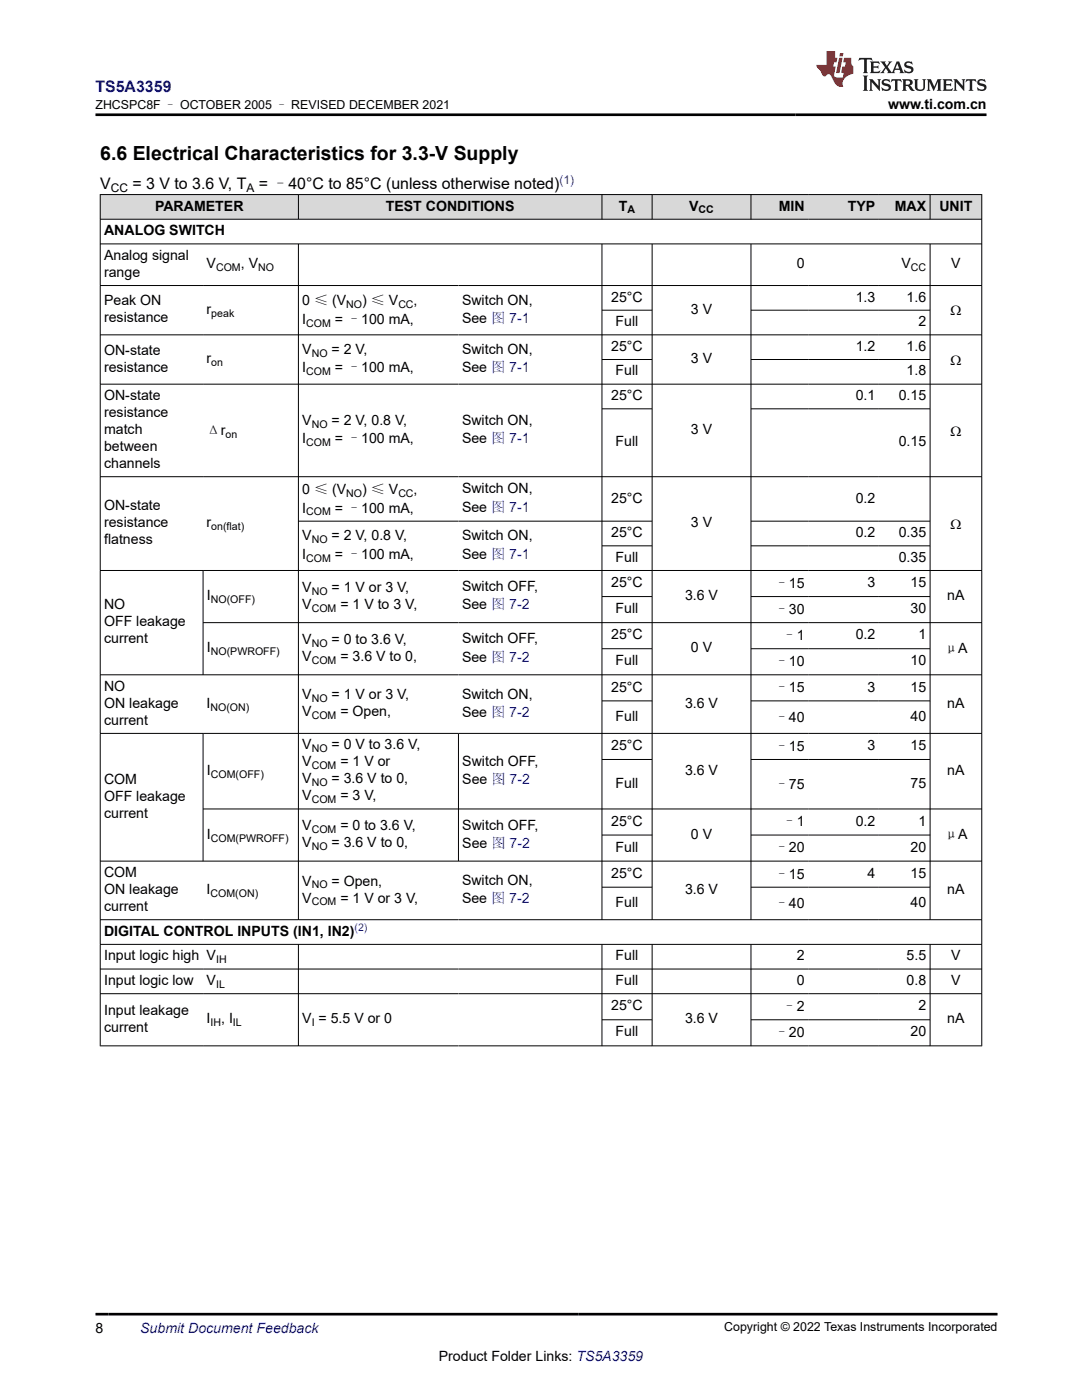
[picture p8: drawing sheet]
<svg xmlns="http://www.w3.org/2000/svg" width="216mm" height="279mm" viewBox="0 0 216 279" stroke-linecap="round" stroke-linejoin="round" font-family="sans-serif">
<g fill="#d8d8d8">
<path d="M20 38.8h175.9v5h-175.9z" fill-rule="evenodd"/>
<path d="M20.1 38.9h39.4v4.8h-39.4z" fill-rule="evenodd"/>
<path d="M59.6 38.9h60.5v4.8h-60.5z" fill-rule="evenodd"/>
<path d="M120.2 38.9h9.9v4.8h-9.9z" fill-rule="evenodd"/>
<path d="M130.2 38.9h19.6v4.8h-19.6z" fill-rule="evenodd"/>
<path d="M149.9 38.9h11.4v4.8h-11.4z" fill-rule="evenodd"/>
<path d="M161.3 38.9h14.1v4.8h-14.1z" fill-rule="evenodd"/>
<path d="M175.4 38.9h10.1v4.8h-10.1z" fill-rule="evenodd"/>
<path d="M185.7 38.9h10.1v4.8h-10.1z" fill-rule="evenodd"/>
</g>
<g fill="none" stroke="#000" stroke-width=".2">
<path d="M19.9 38.8h176.1M20 38.8v170M59.5 38.8v5M120.1 38.8v5M130.1 38.8v5M149.8 38.8v5M185.6 38.8v5M195.9 38.8v170M19.9 43.8h176.1M19.9 48.7h176.1M19.9 57h176.1M59.5 48.7v134.9"/>
<path d="M120.1 48.7v134.9M130.1 48.7v134.9M149.8 48.7v134.9M185.6 48.7v134.9M19.9 66.8h176.1M19.9 76.7h176.1M120.1 61.9h10.1M120.1 71.7h10.1M149.8 61.9h35.8M149.8 71.7h35.8M19.9 95.1h176.1M120.1 81.6h10.1"/>
<path d="M149.8 81.6h35.8M19.9 113.9h176.1M40.5 113.9v20.8M59.5 104h70.7M120.1 108.9h10.1M120.1 119.1h10.1M149.8 104h35.8M149.8 108.9h35.8M149.8 119.1h35.8M40.5 124.3h155.5M120.1 129.5h10.1M120.1 139.9h10.1"/>
<path d="M149.8 129.5h35.8M149.8 139.9h35.8M196 134.7h-176.1M19.9 146.4h176.1M40.5 146.4v25.5M91.5 146.4v25.5M120.1 151.6h10.1M149.8 151.6h35.8M19.9 171.9h176.1M40.5 161.4h155.5M120.1 166.7h10.1M120.1 177.1h10.1"/>
<path d="M149.8 166.7h35.8M149.8 177.1h35.8M19.9 183.6h176.1M19.9 188.5h176.1M19.9 193.4h176.1M19.9 198.3h176.1M59.5 188.5v20.3M120.1 188.5v20.3M130.1 188.5v20.3M149.8 188.5v20.3M185.6 188.5v20.3M19.9 208.7h176.1"/>
<path d="M120.1 203.5h10.1M149.8 203.5h35.8"/>
</g>
<path d="M171.5 11.6l-.2 .5 .5-.2h.6v.1v2.2l-.2 .4h1l-.2-.4v-2.2v-.1h.5l.5 .2-.1-.5zM173.6 12.3l.2 .4v1.5l-.2 .4h1.9l.1-.6a1.08 1.08 0 0 1-1.3 .2v-.7h.6l.4 .2v-.7l-.4 .2h-.6v-.5l.2-.2a1 1 0 0 1 1 .3l-.1-.5zM175.7 12.3l.9 1.1-1 1.2h.9l-.2-.2 .5-.8 .4 .8-.2 .2h1.6l-.2-.2 .2-.5h.9l.1 .5-.1 .2h.9l-.2-.3-.8-2h-.5l-.9 2.2-.9-1.1 .9-1.1h-.8l.2 .2-.4 .6-.4-.6 .2-.2zM179 12.7l.4 1h-.7zM180.7 12.4a.65 .65 0 0 0-.2 .7 .65 .65 0 0 0 .6 .5l.6 .1 .1 .3a.79 .79 0 0 1-.7 .4 .79 .79 0 0 1-.7-.5l.1 .7 .2-.1a.93 .93 0 0 0 1.1 .1 .93 .93 0 0 0 .4-1 1.46 1.46 0 0 0-1.2-.6l-.1-.3a1.09 1.09 0 0 1 1.2 .2l-.2-.6-.1 .1-.5-.2zM172.2 15.1l.2 .4v2.2l-.2 .4h1l-.2-.4v-2.2l.2-.4zM173.4 15.8l.2 .4v1.5l-.2 .4h.8l-.3-.4 .1-1.3 1.6 1.8v-2l.2-.4h-.7l.1 .2 .1 1.1-1.2-1.3zM176.2 15.9a.65 .65 0 0 0-.2 .8 .65 .65 0 0 0 .6 .4l.6 .2 .1 .2a.79 .79 0 0 1-.7 .4 .79 .79 0 0 1-.7-.5l.1 .7 .2-.1a.93 .93 0 0 0 1.1 .1 .93 .93 0 0 0 .4-.9 1.46 1.46 0 0 0-1.2-.6l-.1-.4a1.09 1.09 0 0 1 1.2 .2l-.1-.6-.2 .1-.5-.1zM177.9 15.8l-.1 .6a.63 .63 0 0 1 .8-.3v1.6l-.3 .4h1l-.2-.4v-1.6a.66 .66 0 0 1 .8 .3l-.1-.6zM180 15.8l.2 .4v1.5l-.2 .4h1l-.2-.2-.1-.7h.5l.1 .2a.79 .79 0 0 0 1.2 .6l-1-.9a.61 .61 0 0 0 .6-.6 .61 .61 0 0 0-.5-.7zM180.8 16.1h.1a.47 .47 0 0 1 .5 .1 .47 .47 0 0 1 .1 .5l-.1 .1-.7 .1zM182.3 15.8l.2 .2a2.27 2.27 0 0 0 .4 2 1.04 1.04 0 0 0 1.7-.7v-1.3l.2-.2h-.8l.2 .4v1.1a.6 .6 0 0 1-.6 .6 .6 .6 0 0 1-.6-.6v-1.1l.3-.4zM184.9 15.8l.2 .4v1.5l-.2 .4h.8l-.3-.4v-1.4l.9 1.9 .9-1.9v1.4l-.3 .4h1l-.2-.4v-1.5l.2-.4h-.8l-.7 1.5-.6-1.5zM188.1 15.8l.2 .4v1.5l-.2 .4h1.9l.1-.6a1.09 1.09 0 0 1-1.3 .2v-.7h.6l.4 .2v-.6l-.4 .2h-.6v-.6l.2-.1a1.01 1.01 0 0 1 1 .3l-.1-.6zM190.2 15.8l.3 .4v1.5l-.3 .4h.8l-.2-.4v-1.3l1.6 1.8v-2l.2-.4h-.7l.2 .2v1.1l-1.2-1.3zM192.8 15.8l-.1 .6a.63 .63 0 0 1 .8-.3v1.6l-.3 .4h1l-.2-.4v-1.6a.66 .66 0 0 1 .8 .3l-.1-.6zM195.2 15.9a.65 .65 0 0 0-.2 .8 .65 .65 0 0 0 .6 .4l.6 .2 .2 .2a.79 .79 0 0 1-.7 .4 .79 .79 0 0 1-.7-.5l.1 .7 .2-.1a.93 .93 0 0 0 1 .1 .93 .93 0 0 0 .5-.9 1.46 1.46 0 0 0-1.3-.6v-.4a1.09 1.09 0 0 1 1.2 .2l-.2-.6-.2 .1-.5-.1z" fill="#231f20"/>
<path d="M164.9 10.2v2.8h-2l.1 .3 .8 1a.95 .95 0 0 0 1 .9 .59 .59 0 0 1 .5-.4 .59 .59 0 0 1 .5 .4l.4 .7a1.59 1.59 0 0 0 2.1 1.4 1.61 1.61 0 0 1 1-2.3l1-.3-.1-1.5a1.59 1.59 0 0 1-.3-1.7h-1.5l-.2 .9h.6l-.2 .9h-.5l-.2 1v.2l.4 .1-.1 .9h-.7a.73 .73 0 0 1-1-.7l.3-1.5h-.5l.1-.9h.5l.2-.9h-.5v-1.3zM167.4 11.5l-.6 3.1h.7l.6-3.1zM167.6 10.6l-.1 .6h.7l.1-.6z" fill="#ed1c24"/>
<path d="M19 22.9h177.8M19 262.3h180" fill="none" stroke="#000" stroke-width=".53"/>
<text font-size="3.9" x="20" y="31.9">6.6 Electrical Characteristics for 3.3-V Supply</text>
<text font-size="3.2" fill="#00f" x="19" y="18.3">TS5A3359</text>
<g font-size="3.2">
<text x="20" y="37.7">V</text>
<text x="26.4" y="37.7">= 3 V to 3.6 V, T</text>
<text x="51.6" y="37.7">= –40°C to 85°C (unless otherwise noted)</text>
</g>
<g font-size="2.8">
<text x="177.2" y="21.7">www.ti.com.cn</text>
<text x="20.8" y="46.9">ANALOG SWITCH</text>
<text x="30.9" y="42">PARAMETER</text>
<text x="77" y="42">TEST CONDITIONS</text>
<text x="123.5" y="42">T</text>
<text x="137.5" y="42">V</text>
<text x="155.4" y="42">MIN</text>
<text x="169.2" y="42">TYP</text>
<text x="178.5" y="42">MAX</text>
<text x="187.5" y="42">UNIT</text>
<text x="20.8" y="51.9">Analog signal</text>
<text x="41.2" y="53.6">V</text>
<text x="48" y="53.6">, V</text>
<text x="159" y="53.6">0</text>
<text x="179.9" y="53.6">V</text>
<text x="189.8" y="53.6">V</text>
<text x="20.8" y="55.3">range</text>
<text x="20.8" y="60.9">Peak ON</text>
<text x="20.8" y="64.3">resistance</text>
<text x="41.2" y="62.6">r</text>
<text x="60.3" y="64.6">I</text>
<text x="60.3" y="60.9">0 ≤ (V</text>
<text x="66.8" y="64.6">= –100 mA,</text>
<text x="72.3" y="60.9">) ≤ V</text>
<text x="82.5" y="60.9">,</text>
<text x="92.2" y="60.8">Switch ON,</text>
<text x="92.2" y="64.5">See 图 7-1</text>
<text x="122" y="60.2">25°C</text>
<text x="122.8" y="65.1">Full</text>
<text x="137.9" y="62.6">3 V</text>
<text x="170.7" y="60.2">1.3</text>
<text x="180.9" y="60.2">1.6</text>
<text x="183.3" y="65.1">2</text>
<text x="189.7" y="62.9">Ω</text>
<text x="20.8" y="70.8">ON-state</text>
<text x="60.3" y="70.6">V</text>
<text x="66.2" y="70.6">= 2 V,</text>
<text x="92.2" y="70.6">Switch ON,</text>
<text x="122" y="70">25°C</text>
<text x="170.7" y="70">1.2</text>
<text x="180.9" y="70">1.6</text>
<text x="20.8" y="74.2">resistance</text>
<text x="41.2" y="72.5">r</text>
<text x="60.3" y="74.3">I</text>
<text x="66.8" y="74.3">= –100 mA,</text>
<text x="92.2" y="74.3">See 图 7-1</text>
<text x="122.8" y="74.9">Full</text>
<text x="137.9" y="72.5">3 V</text>
<text x="180.9" y="74.9">1.8</text>
<text x="189.7" y="72.8">Ω</text>
<text x="20.8" y="79.9">ON-state</text>
<text x="20.8" y="83.2">resistance</text>
<text x="122" y="79.9">25°C</text>
<text x="170.7" y="79.9">0.1</text>
<text x="179.3" y="79.9">0.15</text>
<text x="20.8" y="86.6">match</text>
<text x="41.2" y="86.8">Δr</text>
<text x="60.3" y="84.8">V</text>
<text x="60.3" y="88.5">I</text>
<text x="66.2" y="84.8">= 2 V, 0.8 V,</text>
<text x="66.8" y="88.5">= –100 mA,</text>
<text x="92.2" y="84.8">Switch ON,</text>
<text x="92.2" y="88.5">See 图 7-1</text>
<text x="122.8" y="89.1">Full</text>
<text x="137.9" y="86.6">3 V</text>
<text x="179.3" y="89.1">0.15</text>
<text x="189.7" y="86.9">Ω</text>
<text x="20.8" y="90">between</text>
<text x="20.8" y="93.4">channels</text>
<text x="20.8" y="101.8">ON-state</text>
<text x="60.3" y="98.6">0 ≤ (V</text>
<text x="72.3" y="98.6">) ≤ V</text>
<text x="82.5" y="98.6">,</text>
<text x="92.2" y="98.5">Switch ON,</text>
<text x="122" y="100.3">25°C</text>
<text x="170.7" y="100.3">0.2</text>
<text x="20.8" y="105.2">resistance</text>
<text x="41.2" y="105.2">r</text>
<text x="60.3" y="102.3">I</text>
<text x="60.3" y="107.8">V</text>
<text x="66.2" y="107.8">= 2 V, 0.8 V,</text>
<text x="66.8" y="102.3">= –100 mA,</text>
<text x="92.2" y="102.1">See 图 7-1</text>
<text x="92.2" y="107.8">Switch ON,</text>
<text x="122" y="107.2">25°C</text>
<text x="137.9" y="105.2">3 V</text>
<text x="170.7" y="107.2">0.2</text>
<text x="179.3" y="107.2">0.35</text>
<text x="189.7" y="105.5">Ω</text>
<text x="20.8" y="108.6">flatness</text>
<text x="60.3" y="111.5">I</text>
<text x="66.8" y="111.5">= –100 mA,</text>
<text x="92.2" y="111.5">See 图 7-1</text>
<text x="122.8" y="112.1">Full</text>
<text x="179.3" y="112.1">0.35</text>
<text x="41.3" y="119.8">I</text>
<text x="60.3" y="118.1">V</text>
<text x="66.2" y="118.1">= 1 V or 3 V,</text>
<text x="92.2" y="118">Switch OFF,</text>
<text x="122" y="117.2">25°C</text>
<text x="136.7" y="119.8">3.6 V</text>
<text x="154.6" y="117.3">–15</text>
<text x="173.1" y="117.2">3</text>
<text x="181.7" y="117.2">15</text>
<text x="189" y="119.8">nA</text>
<text x="20.8" y="121.6">NO</text>
<text x="20.8" y="125">OFF leakage</text>
<text x="60.3" y="121.5">V</text>
<text x="67.9" y="121.5">= 1 V to 3 V,</text>
<text x="92.2" y="121.6">See 图 7-2</text>
<text x="122.8" y="122.4">Full</text>
<text x="154.6" y="122.5">–30</text>
<text x="181.7" y="122.4">30</text>
<text x="20.8" y="128.4">current</text>
<text x="41.3" y="130.2">I</text>
<text x="60.3" y="128.5">V</text>
<text x="60.3" y="131.9">V</text>
<text x="66.2" y="128.5">= 0 to 3.6 V,</text>
<text x="67.9" y="131.9">= 3.6 V to 0,</text>
<text x="92.2" y="128.4">Switch OFF,</text>
<text x="122" y="127.6">25°C</text>
<text x="137.9" y="130.2">0 V</text>
<text x="156.2" y="127.7">–1</text>
<text x="170.7" y="127.6">0.2</text>
<text x="183.3" y="127.6">1</text>
<text x="188.4" y="130.3">μA</text>
<text x="20.8" y="137.9">NO</text>
<text x="92.2" y="132">See 图 7-2</text>
<text x="122.8" y="132.8">Full</text>
<text x="154.6" y="132.9">–10</text>
<text x="181.7" y="132.8">10</text>
<text x="20.8" y="141.2">ON leakage</text>
<text x="41.2" y="141.2">I</text>
<text x="60.3" y="139.6">V</text>
<text x="60.3" y="142.9">V</text>
<text x="66.2" y="139.6">= 1 V or 3 V,</text>
<text x="67.9" y="142.9">= Open,</text>
<text x="92.2" y="139.4">Switch ON,</text>
<text x="92.2" y="143.1">See 图 7-2</text>
<text x="122" y="138">25°C</text>
<text x="122.8" y="143.9">Full</text>
<text x="136.7" y="141.2">3.6 V</text>
<text x="154.6" y="138.1">–15</text>
<text x="154.6" y="144">–40</text>
<text x="173.1" y="138">3</text>
<text x="181.7" y="138">15</text>
<text x="181.7" y="143.9">40</text>
<text x="189" y="141.2">nA</text>
<text x="20.8" y="144.6">current</text>
<text x="60.3" y="149.6">V</text>
<text x="66.2" y="149.6">= 0 V to 3.6 V,</text>
<text x="122" y="149.7">25°C</text>
<text x="154.6" y="149.8">–15</text>
<text x="173.1" y="149.7">3</text>
<text x="181.7" y="149.7">15</text>
<text x="41.3" y="154.6">I</text>
<text x="60.3" y="152.9">V</text>
<text x="67.9" y="152.9">= 1 V or</text>
<text x="92.2" y="152.8">Switch OFF,</text>
<text x="136.7" y="154.6">3.6 V</text>
<text x="189" y="154.6">nA</text>
<text x="20.8" y="156.5">COM</text>
<text x="20.8" y="159.8">OFF leakage</text>
<text x="60.3" y="156.3">V</text>
<text x="60.3" y="159.7">V</text>
<text x="66.2" y="156.3">= 3.6 V to 0,</text>
<text x="67.9" y="159.7">= 3 V,</text>
<text x="92.2" y="156.5">See 图 7-2</text>
<text x="122.8" y="157.2">Full</text>
<text x="154.6" y="157.4">–75</text>
<text x="181.7" y="157.2">75</text>
<text x="20.8" y="163.2">current</text>
<text x="41.3" y="167.4">I</text>
<text x="60.3" y="165.7">V</text>
<text x="67.9" y="165.7">= 0 to 3.6 V,</text>
<text x="92.2" y="165.5">Switch OFF,</text>
<text x="122" y="164.8">25°C</text>
<text x="137.9" y="167.4">0 V</text>
<text x="156.2" y="164.9">–1</text>
<text x="170.7" y="164.8">0.2</text>
<text x="183.3" y="164.8">1</text>
<text x="188.4" y="167.5">μA</text>
<text x="60.3" y="169.1">V</text>
<text x="66.2" y="169.1">= 3.6 V to 0,</text>
<text x="92.2" y="169.2">See 图 7-2</text>
<text x="122.8" y="170">Full</text>
<text x="154.6" y="170.1">–20</text>
<text x="181.7" y="170">20</text>
<text x="20.8" y="175">COM</text>
<text x="20.8" y="178.4">ON leakage</text>
<text x="41.2" y="178.4">I</text>
<text x="60.3" y="176.7">V</text>
<text x="66.2" y="176.7">= Open,</text>
<text x="92.2" y="176.6">Switch ON,</text>
<text x="122" y="175.2">25°C</text>
<text x="136.7" y="178.4">3.6 V</text>
<text x="154.6" y="175.3">–15</text>
<text x="173.1" y="175.2">4</text>
<text x="181.7" y="175.2">15</text>
<text x="189" y="178.4">nA</text>
<text x="20.8" y="181.8">current</text>
<text x="60.3" y="180.1">V</text>
<text x="67.9" y="180.1">= 1 V or 3 V,</text>
<text x="92.2" y="180.3">See 图 7-2</text>
<text x="122.8" y="181">Full</text>
<text x="154.6" y="181.2">–40</text>
<text x="181.7" y="181">40</text>
<text x="20.8" y="186.7">DIGITAL CONTROL INPUTS (IN1, IN2)</text>
<text x="20.8" y="191.7">Input logic high V</text>
<text x="122.8" y="191.7">Full</text>
<text x="159" y="191.7">2</text>
<text x="180.9" y="191.7">5.5</text>
<text x="189.8" y="191.7">V</text>
<text x="20.8" y="196.6">Input logic low</text>
<text x="41.2" y="196.6">V</text>
<text x="122.8" y="196.6">Full</text>
<text x="159" y="196.6">0</text>
<text x="180.9" y="196.6">0.8</text>
<text x="189.8" y="196.6">V</text>
<text x="20.8" y="202.6">Input leakage</text>
<text x="122" y="201.6">25°C</text>
<text x="156.2" y="201.8">–2</text>
<text x="183.3" y="201.6">2</text>
<text x="20.8" y="205.9">current</text>
<text x="41.2" y="204.2">I</text>
<text x="44.1" y="204.2">, I</text>
<text x="60.3" y="204.2">V = 5.5 V or 0</text>
<text x="122.8" y="206.7">Full</text>
<text x="136.7" y="204.2">3.6 V</text>
<text x="154.6" y="207">–20</text>
<text x="181.7" y="206.9">20</text>
<text x="189" y="204.2">nA</text>
<text x="19" y="266">8</text>
<text x="87.6" y="271.7">Product Folder Links: TS5A3359</text>
</g>
<text font-size="2.8" fill="#00f" x="28" y="266">Submit Document Feedback</text>
<g font-size="2.5">
<text x="19" y="21.8">ZHCSPC8F – OCTOBER 2005 – REVISED DECEMBER 2021</text>
<text x="144.5" y="265.7">Copyright © 2022 Texas Instruments Incorporated</text>
</g>
<g font-size="2.4">
<text x="22.1" y="38.3">CC</text>
<text x="49.2" y="38.3">A</text>
</g>
<text font-size="2.4" fill="#00f" x="111.6" y="36.6">(1)</text>
<g font-size="2.1">
<text x="125.2" y="42.6">A</text>
<text x="139.4" y="42.6">CC</text>
<text x="43.1" y="54.1">COM</text>
<text x="51.5" y="54.1">NO</text>
<text x="181.8" y="54.1">CC</text>
<text x="42.2" y="63.2">peak</text>
<text x="61.1" y="65.2">COM</text>
<text x="69.1" y="61.5">NO</text>
<text x="79.5" y="61.5">CC</text>
<text x="62.2" y="71.2">NO</text>
<text x="42.2" y="73">on</text>
<text x="61.1" y="74.9">COM</text>
<text x="45" y="87.3">on</text>
<text x="61.1" y="89">COM</text>
<text x="62.2" y="85.4">NO</text>
<text x="69.1" y="99.2">NO</text>
<text x="79.5" y="99.2">CC</text>
<text x="42.2" y="105.8">on(flat)</text>
<text x="61.1" y="102.8">COM</text>
<text x="61.1" y="112.1">COM</text>
<text x="62.2" y="108.4">NO</text>
<text x="62.2" y="118.7">NO</text>
<text x="42.1" y="120.4">NO(OFF)</text>
<text x="62.2" y="122">COM</text>
<text x="42.1" y="130.8">NO(PWROFF)</text>
<text x="62.2" y="129.1">NO</text>
<text x="62.2" y="132.5">COM</text>
<text x="42" y="141.8">NO(ON)</text>
<text x="62.2" y="140.1">NO</text>
<text x="62.2" y="143.5">COM</text>
<text x="42.1" y="155.2">COM(OFF)</text>
<text x="62.2" y="150.1">NO</text>
<text x="62.2" y="153.5">COM</text>
<text x="62.2" y="156.9">NO</text>
<text x="62.2" y="160.3">COM</text>
<text x="42.1" y="167.9">COM(PWROFF)</text>
<text x="62.2" y="166.3">COM</text>
<text x="62.2" y="169.6">NO</text>
<text x="42" y="179">COM(ON)</text>
<text x="62.2" y="177.3">NO</text>
<text x="62.2" y="180.7">COM</text>
<text x="43.1" y="192.2">IH</text>
<text x="43.1" y="197.1">IL</text>
<text x="42" y="204.8">IH</text>
<text x="46.5" y="204.8">IL</text>
<text x="62.2" y="204.8">I</text>
</g>
<text font-size="2.1" fill="#00f" x="70.7" y="185.8">(2)</text>
</svg>
